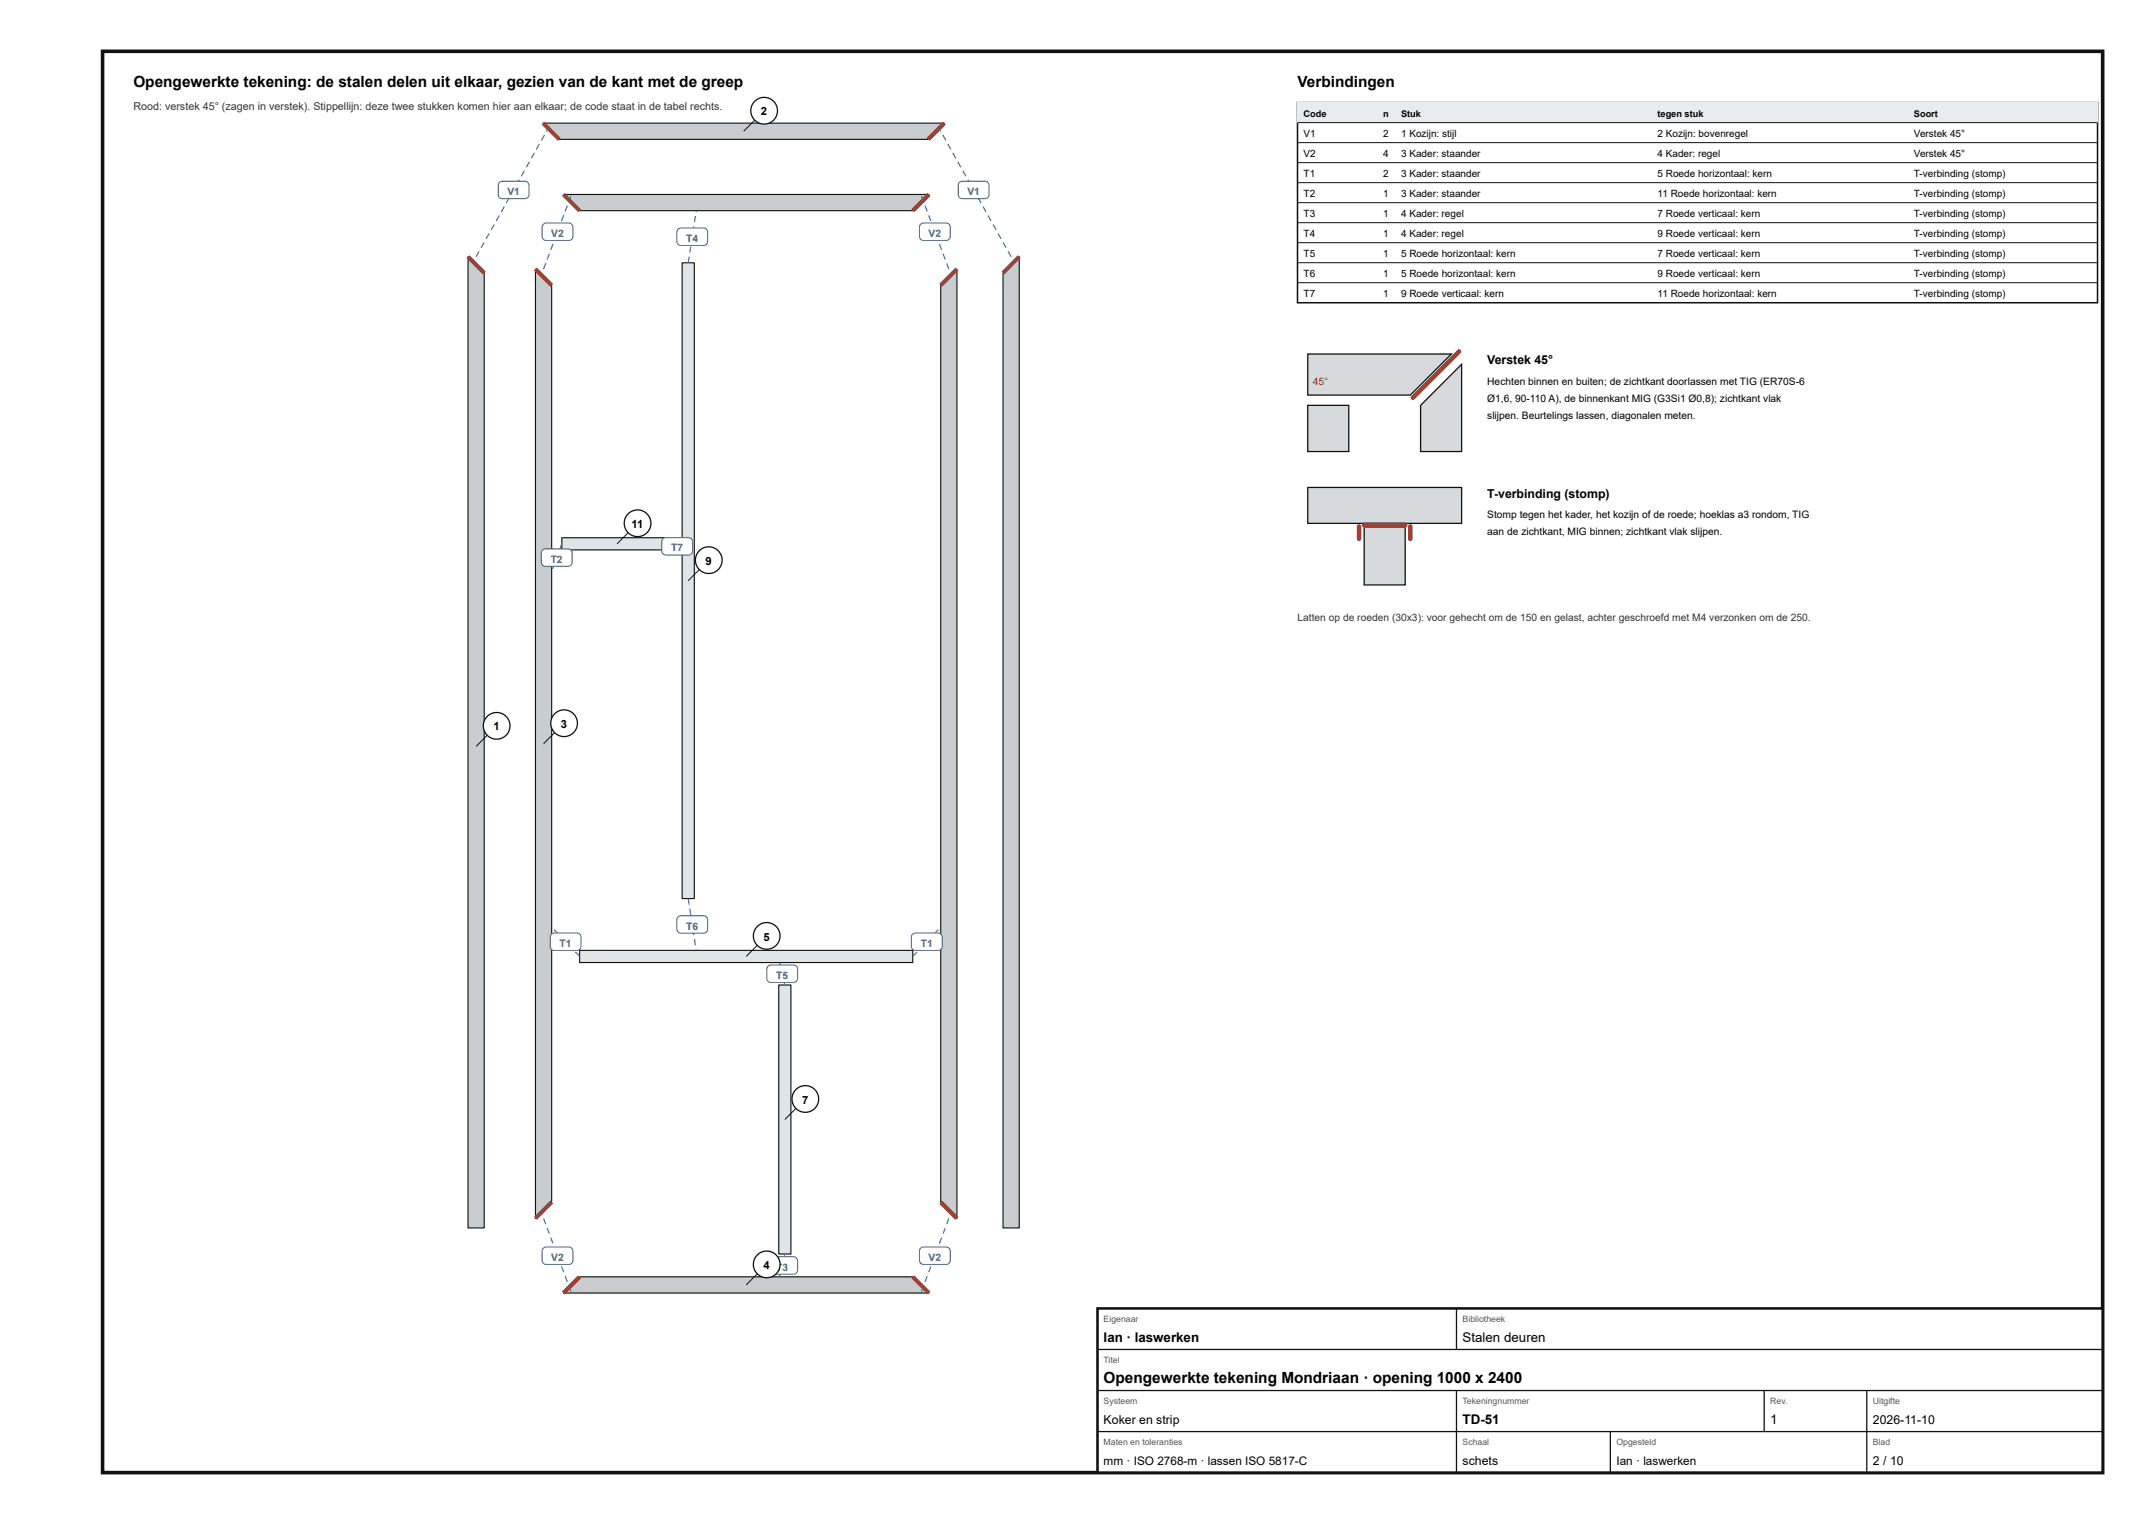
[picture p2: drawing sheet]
<svg xmlns="http://www.w3.org/2000/svg" width="420mm" height="297mm" viewBox="0 0 420 297" stroke-linecap="round" stroke-linejoin="round" font-family="sans-serif">
<path d="M20 10h390v277h-390z" fill="none" stroke="#111" stroke-width=".7" stroke-linecap="butt"/>
<path d="M91.3 50l3.1 3.2v186.1h-3.1z" fill="#c9cdd0"/>
<path d="M91.3 50l3.1 3.2v186.1h-3.1z" fill="none" stroke="#111" stroke-width=".22"/>
<path d="M91.3 50l3.1 3.2" fill="none" stroke="#c0392b" stroke-width=".8" stroke-linecap="butt"/>
<path d="M195.6 53.2l3.1-3.2v189.3h-3.1z" fill="#c9cdd0"/>
<path d="M195.6 53.2l3.1-3.2v189.3h-3.1z" fill="none" stroke="#111" stroke-width=".22"/>
<path d="M198.7 50l-3.1 3.2" fill="none" stroke="#c0392b" stroke-width=".8" stroke-linecap="butt"/>
<path d="M105.9 24h78.2l-3.1 3.2h-72z" fill="#c9cdd0"/>
<path d="M105.9 24h78.2l-3.1 3.2h-72z" fill="none" stroke="#111" stroke-width=".22"/>
<path d="M105.9 24l3.1 3.2M184.1 24l-3.1 3.2" fill="none" stroke="#c0392b" stroke-width=".8" stroke-linecap="butt"/>
<path d="M104.4 52.4l3.2 3.2v178.7l-3.2 3.1z" fill="#c9cdd0"/>
<path d="M104.4 52.4l3.2 3.2v178.7l-3.2 3.1z" fill="none" stroke="#111" stroke-width=".22"/>
<path d="M104.4 52.4l3.2 3.2M107.6 234.3l-3.2 3.1" fill="none" stroke="#c0392b" stroke-width=".8" stroke-linecap="butt"/>
<path d="M183.4 55.6l3.2-3.2v185l-3.2-3.1z" fill="#c9cdd0"/>
<path d="M183.4 55.6l3.2-3.2v185l-3.2-3.1z" fill="none" stroke="#111" stroke-width=".22"/>
<path d="M186.6 52.4l-3.2 3.2M183.4 234.3l3.2 3.1" fill="none" stroke="#c0392b" stroke-width=".8" stroke-linecap="butt"/>
<path d="M113 248.8h65l3.1 3.2h-71.2z" fill="#c9cdd0"/>
<path d="M113 248.8h65l3.1 3.2h-71.2z" fill="none" stroke="#111" stroke-width=".22"/>
<path d="M113 248.8l-3.1 3.2M178 248.8l3.1 3.2" fill="none" stroke="#c0392b" stroke-width=".8" stroke-linecap="butt"/>
<path d="M109.9 37.9h71.2l-3.1 3.2h-65z" fill="#c9cdd0"/>
<path d="M109.9 37.9h71.2l-3.1 3.2h-65z" fill="none" stroke="#111" stroke-width=".22"/>
<path d="M109.9 37.9l3.1 3.2M181.1 37.9l-3.1 3.2" fill="none" stroke="#c0392b" stroke-width=".8" stroke-linecap="butt"/>
<path d="M113 185.2h65v2.4h-65z" fill="#e2e5e7"/>
<path d="M113 185.2h65v2.4h-65z" fill="none" stroke="#111" stroke-width=".22"/>
<path d="M151.8 192h2.4v52.4h-2.4z" fill="#e2e5e7"/>
<path d="M151.8 192h2.4v52.4h-2.4z" fill="none" stroke="#111" stroke-width=".22"/>
<path d="M133 51.2h2.4v123.9h-2.4z" fill="#e2e5e7"/>
<path d="M133 51.2h2.4v123.9h-2.4z" fill="none" stroke="#111" stroke-width=".22"/>
<path d="M109.5 104.8h21.6v2.4h-21.6z" fill="#e2e5e7"/>
<path d="M109.5 104.8h21.6v2.4h-21.6z" fill="none" stroke="#111" stroke-width=".22"/>
<path d="M93.3 48.9l.2 .1-.6 1.1-.2-.1zM94.3 47.2l.2 .1-.6 1-.2-.1zM95.3 45.4l.2 .2-.6 1-.2-.1zM96.3 43.7l.2 .1-.6 1.1-.2-.2zM97.2 42l.2 .1-.5 1-.2-.1zM98.2 40.2l.2 .1-.6 1.1-.2-.1zM99.2 38.5l.2 .1-.6 1-.2-.1zM100.2 36.7l.2 .1-.6 1.1-.2-.1zM101.2 35l.2 .1-.6 1-.2-.1zM102.1 33.2l.2 .1-.6 1.1-.1-.1zM103.1 31.5l.2 .1-.6 1-.2-.1zM104.1 29.7l.2 .2-.6 1-.2-.1zM105.1 28l.2 .1-.6 1.1-.2-.1zM106.1 26.3l.2 .1-.6 1-.2-.1zM107 24.5l.2 .1-.6 1.1-.1-.1z" fill="#1f5fa8"/>
<path d="M97.4 35.6l.5-.3h4.4a.8 .8 0 0 1 .8 .8v1.8a.8 .8 0 0 1-.8 .8h-4.4a.8 .8 0 0 1-.8-.8l.1-1.9z" fill="#fff"/>
<path d="M97.4 35.6l.5-.3h4.4a.8 .8 0 0 1 .8 .8v1.8a.8 .8 0 0 1-.8 .8h-4.4a.8 .8 0 0 1-.8-.8l.1-1.9z" fill="none" stroke="#1f5fa8" stroke-width=".2"/>
<path d="M196.5 49l.2-.1 .6 1.1-.2 .1zM195.5 47.3l.2-.1 .6 1-.2 .1zM194.5 45.6l.2-.2 .6 1.1-.2 .1zM193.5 43.8l.2-.1 .6 1-.2 .2zM192.6 42.1l.1-.1 .6 1-.2 .1zM191.6 40.3l.2-.1 .6 1.1-.2 .1zM190.6 38.6l.2-.1 .6 1-.2 .1zM189.6 36.8l.2-.1 .6 1.1-.2 .1zM188.6 35.1l.2-.1 .6 1-.2 .1zM187.7 33.3l.2-.1 .5 1.1-.2 .1zM186.7 31.6l.2-.1 .6 1-.2 .1zM185.7 29.9l.2-.2 .6 1.1-.2 .1zM184.7 28.1l.2-.1 .6 1.1-.2 .1zM183.7 26.4l.2-.1 .6 1-.2 .1zM182.8 24.6l.2-.1 .5 1.1-.1 .1z" fill="#1f5fa8"/>
<path d="M187.1 35.6l.5-.3h4.4a.8 .8 0 0 1 .8 .8v1.8a.8 .8 0 0 1-.8 .8h-4.4a.8 .8 0 0 1-.8-.8l.1-1.9z" fill="#fff"/>
<path d="M187.1 35.6l.5-.3h4.4a.8 .8 0 0 1 .8 .8v1.8a.8 .8 0 0 1-.8 .8h-4.4a.8 .8 0 0 1-.8-.8l.1-1.9z" fill="none" stroke="#1f5fa8" stroke-width=".2"/>
<path d="M105.9 237.5l.2-.1 .4 1.1-.2 .1zM106.6 239.4l.2-.1 .4 1.1-.2 .1zM107.3 241.2h.2l.4 1.1-.2 .1zM108 243.1l.2-.1 .4 1.2h-.2zM108.7 245l.2-.1 .4 1.1-.2 .1zM109.4 246.9l.2-.1 .4 1.1-.2 .1zM110.1 248.7l.2-.1 .4 1.2h-.2zM110.8 250.6l.2-.1 .4 1.1-.2 .1z" fill="#1f5fa8"/>
<path d="M105.9 243.3l.6-.3h4.4a.8 .8 0 0 1 .8 .8v1.8a.8 .8 0 0 1-.8 .8h-4.4a.8 .8 0 0 1-.8-.8v-1.9z" fill="#fff"/>
<path d="M105.9 243.3l.6-.3h4.4a.8 .8 0 0 1 .8 .8v1.8a.8 .8 0 0 1-.8 .8h-4.4a.8 .8 0 0 1-.8-.8v-1.9z" fill="none" stroke="#1f5fa8" stroke-width=".2"/>
<path d="M106.3 51.3l.2 .1-.4 1.1-.2-.1zM107 49.4l.2 .1-.4 1.1-.2-.1zM107.7 47.5l.2 .1-.4 1.1h-.2zM108.4 45.7h.2l-.4 1.2-.2-.1zM109.1 43.8l.2 .1-.4 1.1-.2-.1zM109.8 41.9l.2 .1-.4 1.1-.2-.1zM110.5 40l.2 .1-.4 1.1h-.2zM111.2 38.2h.2l-.4 1.2-.2-.1z" fill="#1f5fa8"/>
<path d="M105.9 43.7l.6-.2h4.4a.8 .8 0 0 1 .8 .8v1.8a.8 .8 0 0 1-.8 .8h-4.4a.8 .8 0 0 1-.8-.8v-2z" fill="#fff"/>
<path d="M105.9 43.7l.6-.2h4.4a.8 .8 0 0 1 .8 .8v1.8a.8 .8 0 0 1-.8 .8h-4.4a.8 .8 0 0 1-.8-.8v-2z" fill="none" stroke="#1f5fa8" stroke-width=".2"/>
<path d="M184.9 237.4l.2 .1-.4 1.1-.2-.1zM184.2 239.3l.2 .1-.4 1.1-.2-.1zM183.5 241.2h.2l-.4 1.2-.2-.1zM182.8 243l.2 .1-.4 1.1h-.2zM182.1 244.9l.2 .1-.4 1.1-.2-.1zM181.4 246.8l.2 .1-.4 1.1-.2-.1zM180.7 248.6l.2 .1-.4 1.1h-.2zM180 250.5l.2 .1-.4 1.1-.2-.1z" fill="#1f5fa8"/>
<path d="M179.5 243.3l.6-.3h4.4a.8 .8 0 0 1 .8 .8v1.8a.8 .8 0 0 1-.8 .8h-4.4a.8 .8 0 0 1-.8-.8v-1.9z" fill="#fff"/>
<path d="M179.5 243.3l.6-.3h4.4a.8 .8 0 0 1 .8 .8v1.8a.8 .8 0 0 1-.8 .8h-4.4a.8 .8 0 0 1-.8-.8v-1.9z" fill="none" stroke="#1f5fa8" stroke-width=".2"/>
<path d="M184.5 51.4l.2-.1 .4 1.1-.2 .1zM183.8 49.5l.2-.1 .4 1.1-.2 .1zM183.1 47.6l.2-.1 .4 1.2h-.2zM182.4 45.7h.2l.4 1.1-.2 .1zM181.7 43.9l.2-.1 .4 1.1-.2 .1zM181 42l.2-.1 .4 1.1-.2 .1zM180.3 40.1l.2-.1 .4 1.2h-.2zM179.6 38.2h.2l.4 1.1-.2 .1z" fill="#1f5fa8"/>
<path d="M179.5 43.7l.6-.2h4.4a.8 .8 0 0 1 .8 .8v1.8a.8 .8 0 0 1-.8 .8h-4.4a.8 .8 0 0 1-.8-.8v-2z" fill="#fff"/>
<path d="M179.5 43.7l.6-.2h4.4a.8 .8 0 0 1 .8 .8v1.8a.8 .8 0 0 1-.8 .8h-4.4a.8 .8 0 0 1-.8-.8v-2z" fill="none" stroke="#1f5fa8" stroke-width=".2"/>
<path d="M112.1 185.6l.2-.1 .8 .8-.2 .2zM110.7 184.2l.2-.2 .8 .9-.1 .1zM109.3 182.7l.2-.1 .8 .8-.1 .2zM108 181.3l.1-.2 .9 .9-.2 .1z" fill="#1f5fa8"/>
<path d="M107.5 182.1l.6-.3h4.4a.8 .8 0 0 1 .8 .8v1.8a.8 .8 0 0 1-.8 .8h-4.4a.8 .8 0 0 1-.8-.8v-1.9z" fill="#fff"/>
<path d="M107.5 182.1l.6-.3h4.4a.8 .8 0 0 1 .8 .8v1.8a.8 .8 0 0 1-.8 .8h-4.4a.8 .8 0 0 1-.8-.8v-1.9z" fill="none" stroke="#1f5fa8" stroke-width=".2"/>
<path d="M178.7 185.5l.2 .1-.8 .9-.2-.2zM180.1 184l.2 .2-.9 .8-.1-.1zM181.5 182.6l.1 .1-.8 .9-.1-.2zM182.9 181.1l.1 .2-.8 .8-.2-.1z" fill="#1f5fa8"/>
<path d="M177.9 182.1l.6-.3h4.4a.8 .8 0 0 1 .8 .8v1.8a.8 .8 0 0 1-.8 .8h-4.4a.8 .8 0 0 1-.8-.8v-1.9z" fill="#fff"/>
<path d="M177.9 182.1l.6-.3h4.4a.8 .8 0 0 1 .8 .8v1.8a.8 .8 0 0 1-.8 .8h-4.4a.8 .8 0 0 1-.8-.8v-1.9z" fill="none" stroke="#1f5fa8" stroke-width=".2"/>
<path d="M152.9 244.4h.2l-.2 1.2-.2-.1zM152.5 246.3l.2 .1-.3 1.1h-.2zM152 248.3h.2l-.1 .6-.2-.1z" fill="#1f5fa8"/>
<path d="M149.8 245.2l.5-.3h4.4a.8 .8 0 0 1 .8 .8v1.8a.8 .8 0 0 1-.8 .8h-4.4a.8 .8 0 0 1-.8-.8v-1.9z" fill="#fff"/>
<path d="M149.8 245.2l.5-.3h4.4a.8 .8 0 0 1 .8 .8v1.8a.8 .8 0 0 1-.8 .8h-4.4a.8 .8 0 0 1-.8-.8v-1.9z" fill="none" stroke="#1f5fa8" stroke-width=".2"/>
<path d="M152.6 190.8h.3l.2 1.1-.2 .1zM152.2 188.9l.2-.1 .3 1.2h-.2zM151.9 187.6h.2l.1 .5h-.2z" fill="#1f5fa8"/>
<path d="M149.8 188.3l.5-.2h4.4a.8 .8 0 0 1 .8 .8v1.8a.8 .8 0 0 1-.8 .8h-4.4a.8 .8 0 0 1-.8-.8v-2z" fill="#fff"/>
<path d="M149.8 188.3l.5-.2h4.4a.8 .8 0 0 1 .8 .8v1.8a.8 .8 0 0 1-.8 .8h-4.4a.8 .8 0 0 1-.8-.8v-2z" fill="none" stroke="#1f5fa8" stroke-width=".2"/>
<path d="M134.1 175.1h.2l.2 1.2h-.2zM134.4 177.1h.2l.2 1.2h-.2zM134.7 179.1h.2l.2 1.1-.2 .1zM135 181.1l.2-.1 .2 1.2-.2 .1zM135.3 183h.2l.2 1.2h-.2zM135.6 185h.2l.1 .2h-.3z" fill="#1f5fa8"/>
<path d="M132.2 178.7l.6-.2h4.4a.8 .8 0 0 1 .8 .8v1.8a.8 .8 0 0 1-.8 .8h-4.4a.8 .8 0 0 1-.8-.8v-2z" fill="#fff"/>
<path d="M132.2 178.7l.6-.2h4.4a.8 .8 0 0 1 .8 .8v1.8a.8 .8 0 0 1-.8 .8h-4.4a.8 .8 0 0 1-.8-.8v-2z" fill="none" stroke="#1f5fa8" stroke-width=".2"/>
<path d="M134.3 50l.2 .1-.2 1.1h-.2zM134.6 48l.2 .1-.2 1.2-.2-.1zM134.9 46.1h.2l-.2 1.2-.2-.1zM135.2 44.1h.2l-.2 1.2h-.2zM135.5 42.1h.2l-.2 1.2h-.2zM135.6 41l.3 .1-.1 .3-.2-.1z" fill="#1f5fa8"/>
<path d="M132.2 44.7l.6-.3h4.4a.8 .8 0 0 1 .8 .8v1.8a.8 .8 0 0 1-.8 .8h-4.4a.8 .8 0 0 1-.8-.8v-1.9z" fill="#fff"/>
<path d="M132.2 44.7l.6-.3h4.4a.8 .8 0 0 1 .8 .8v1.8a.8 .8 0 0 1-.8 .8h-4.4a.8 .8 0 0 1-.8-.8v-1.9z" fill="none" stroke="#1f5fa8" stroke-width=".2"/>
<path d="M109.4 105.9l.3 .1-.5 1.1h-.2zM108.8 107.8l.2 .1-.5 1.1-.2-.1zM108.1 109.7l.2 .1-.4 1.1-.2-.1z" fill="#1f5fa8"/>
<path d="M105.8 107.2l.6-.2h4.4a.8 .8 0 0 1 .8 .8v1.8a.8 .8 0 0 1-.8 .8h-4.4a.8 .8 0 0 1-.8-.8v-2z" fill="#fff"/>
<path d="M105.8 107.2l.6-.2h4.4a.8 .8 0 0 1 .8 .8v1.8a.8 .8 0 0 1-.8 .8h-4.4a.8 .8 0 0 1-.8-.8v-2z" fill="none" stroke="#1f5fa8" stroke-width=".2"/>
<path d="M131.1 105.9l1.1 .5-.1 .2-1.1-.5zM132.9 106.8l.2 .1-.1 .2-.2-.1z" fill="#1f5fa8"/>
<path d="M129.3 105l.5-.2h4.4a.8 .8 0 0 1 .8 .8v1.8a.8 .8 0 0 1-.8 .8h-4.4a.8 .8 0 0 1-.8-.8l.1-2z" fill="#fff"/>
<path d="M129.3 105l.5-.2h4.4a.8 .8 0 0 1 .8 .8v1.8a.8 .8 0 0 1-.8 .8h-4.4a.8 .8 0 0 1-.8-.8l.1-2z" fill="none" stroke="#1f5fa8" stroke-width=".2"/>
<path d="M95 143.3l-2.2 2.2" fill="none" stroke="#111" stroke-width=".19"/>
<circle cx="96.8" cy="141.5" r="2.6" fill="#fff"/>
<circle cx="96.8" cy="141.5" r="2.6" fill="none" stroke="#111" stroke-width=".25"/>
<path d="M147.2 23.4l-2.2 2.2" fill="none" stroke="#111" stroke-width=".19"/>
<circle cx="149" cy="21.6" r="2.6" fill="#fff"/>
<circle cx="149" cy="21.6" r="2.6" fill="none" stroke="#111" stroke-width=".25"/>
<path d="M108.2 142.7l-2.2 2.2" fill="none" stroke="#111" stroke-width=".19"/>
<circle cx="110" cy="140.9" r="2.6" fill="#fff"/>
<circle cx="110" cy="140.9" r="2.6" fill="none" stroke="#111" stroke-width=".25"/>
<path d="M147.7 248.2l-2.2 2.2" fill="none" stroke="#111" stroke-width=".19"/>
<circle cx="149.5" cy="246.4" r="2.6" fill="#fff"/>
<circle cx="149.5" cy="246.4" r="2.6" fill="none" stroke="#111" stroke-width=".25"/>
<path d="M147.7 184.2l-2.2 2.2" fill="none" stroke="#111" stroke-width=".19"/>
<circle cx="149.5" cy="182.4" r="2.6" fill="#fff"/>
<circle cx="149.5" cy="182.4" r="2.6" fill="none" stroke="#111" stroke-width=".25"/>
<path d="M155.2 216l-2.2 2.2" fill="none" stroke="#111" stroke-width=".19"/>
<circle cx="157" cy="214.2" r="2.6" fill="#fff"/>
<circle cx="157" cy="214.2" r="2.6" fill="none" stroke="#111" stroke-width=".25"/>
<path d="M136.4 111l-2.2 2.2" fill="none" stroke="#111" stroke-width=".19"/>
<circle cx="138.2" cy="109.2" r="2.6" fill="#fff"/>
<circle cx="138.2" cy="109.2" r="2.6" fill="none" stroke="#111" stroke-width=".25"/>
<path d="M122.5 103.8l-2.2 2.2" fill="none" stroke="#111" stroke-width=".19"/>
<circle cx="124.3" cy="102" r="2.6" fill="#fff"/>
<circle cx="124.3" cy="102" r="2.6" fill="none" stroke="#111" stroke-width=".25"/>
<path d="M253 20h156v39h-156z" fill="none" stroke="#111" stroke-width=".3"/>
<path d="M253 20h156v3.9h-156z" fill="#e9ecee"/>
<path d="M253 23.9h156M253 27.8h156M253 31.7h156M253 35.6h156M253 39.5h156M253 43.4h156M253 47.3h156M253 51.2h156M253 55.1h156" fill="none" stroke="#111" stroke-width=".19"/>
<path d="M255 69h28l-8 8h-20z" fill="#d7dadc"/>
<path d="M255 69h28l-8 8h-20z" fill="none" stroke="#111" stroke-width=".25"/>
<path d="M255 79h8v9h-8z" fill="#d7dadc"/>
<path d="M255 79h8v9h-8z" fill="none" stroke="#111" stroke-width=".25"/>
<path d="M285 71v17h-8v-9z" fill="#d7dadc"/>
<path d="M285 71v17h-8v-9z" fill="none" stroke="#111" stroke-width=".25"/>
<path d="M284.5 68.5l-9 9" fill="none" stroke="#c0392b" stroke-width=".9"/>
<path d="M255 95h30v7h-30z" fill="#d7dadc"/>
<path d="M255 95h30v7h-30z" fill="none" stroke="#111" stroke-width=".25"/>
<path d="M266 102h8v12h-8z" fill="#d7dadc"/>
<path d="M266 102h8v12h-8z" fill="none" stroke="#111" stroke-width=".25"/>
<path d="M265 102.6v2.4M266 102.4h8M275 102.6v2.4" fill="none" stroke="#c0392b" stroke-width=".9"/>
<path d="M214 255h196v32h-196z" fill="#fff"/>
<path d="M214 255h196v32h-196z" fill="none" stroke="#111" stroke-width=".5"/>
<path d="M284 255v8M214 263h196M214 271h196M214 279h196M284 271v16M314 279v8M344 271v8M364 271v16" fill="none" stroke="#111" stroke-width=".25"/>
<g font-size="3">
<text x="26" y="17">Opengewerkte tekening: de stalen delen uit elkaar, gezien van de kant met de greep</text>
<text x="253" y="17">Verbindingen</text>
<text x="215.2" y="269.6">Opengewerkte tekening Mondriaan · opening 1000 x 2400</text>
</g>
<g font-size="2.6">
<text x="215.2" y="261.6">Ian · laswerken</text>
<text x="285.2" y="261.6">Stalen deuren</text>
<text x="285.2" y="277.6">TD-51</text>
<text x="345.2" y="277.6">1</text>
</g>
<g font-size="2.4">
<text x="290" y="71">Verstek 45°</text>
<text x="290" y="97">T-verbinding (stomp)</text>
<text x="215.2" y="277.6">Koker en strip</text>
<text x="365.2" y="277.6">2026-11-10</text>
<text x="285.2" y="285.6">schets</text>
<text x="365.2" y="285.6">2 / 10</text>
</g>
<g font-size="2.3">
<text x="215.2" y="285.6">mm · ISO 2768-m · lassen ISO 5817-C</text>
<text x="315.2" y="285.6">Ian · laswerken</text>
</g>
<g font-size="2.2">
<text x="148.4" y="22.5">2</text>
<text x="123.2" y="102.9">11</text>
<text x="137.6" y="110.1">9</text>
<text x="96.2" y="142.4">1</text>
<text x="109.4" y="141.8">3</text>
<text x="148.9" y="183.3">5</text>
<text x="156.4" y="215.1">7</text>
<text x="148.9" y="247.3">4 T3</text>
</g>
<text font-size="2.1" fill="#333" x="26" y="21.5">Rood: verstek 45° (zagen in verstek). Stippellijn: deze twee stukken komen hier aan elkaar; de code staat in de tabel rechts.</text>
<g font-size="2" fill="#1f5fa8">
<text x="98.9" y="38">V1</text>
<text x="188.6" y="38">V1</text>
<text x="107.5" y="46.2">V2</text>
<text x="133.8" y="47.1">T4</text>
<text x="181.1" y="46.2">V2</text>
<text x="130.9" y="107.5">T7</text>
<text x="107.4" y="109.7">T2</text>
<text x="109.1" y="184.5">T1</text>
<text x="133.8" y="181.2">T6</text>
<text x="179.5" y="184.5">T1</text>
<text x="151.3" y="190.8">T5</text>
<text x="107.5" y="245.7">V2</text>
<text x="181.1" y="245.7">V2</text>
</g>
<text font-size="2" fill="#c0392b" x="256" y="75">45°</text>
<g font-size="2">
<text x="290" y="75">Hechten binnen en buiten; de zichtkant doorlassen met TIG (ER70S-6</text>
<text x="290" y="78.3">Ø1,6, 90-110 A), de binnenkant MIG (G3Si1 Ø0,8); zichtkant vlak</text>
<text x="290" y="81.6">slijpen. Beurtelings lassen, diagonalen meten.</text>
<text x="290" y="101">Stomp tegen het kader, het kozijn of de roede; hoeklas a3 rondom, TIG</text>
<text x="290" y="104.3">aan de zichtkant, MIG binnen; zichtkant vlak slijpen.</text>
</g>
<text font-size="2" fill="#333" x="253" y="121">Latten op de roeden (30x3): voor gehecht om de 150 en gelast, achter geschroefd met M4 verzonken om de 250.</text>
<g font-size="1.9">
<text x="254.2" y="26.6">V1</text>
<text x="269.7" y="26.6">2</text>
<text x="273.2" y="26.6">1 Kozijn: stijl</text>
<text x="323.2" y="26.6">2 Kozijn: bovenregel</text>
<text x="373.2" y="26.6">Verstek 45°</text>
<text x="254.2" y="30.5">V2</text>
<text x="254.2" y="34.4">T1</text>
<text x="269.7" y="30.5">4</text>
<text x="269.7" y="34.4">2</text>
<text x="273.2" y="30.5">3 Kader: staander</text>
<text x="273.2" y="34.4">3 Kader: staander</text>
<text x="323.2" y="30.5">4 Kader: regel</text>
<text x="323.2" y="34.4">5 Roede horizontaal: kern</text>
<text x="373.2" y="30.5">Verstek 45°</text>
<text x="373.2" y="34.4">T-verbinding (stomp)</text>
<text x="254.2" y="38.3">T2</text>
<text x="269.7" y="38.3">1</text>
<text x="273.2" y="38.3">3 Kader: staander</text>
<text x="323.2" y="38.3">11 Roede horizontaal: kern</text>
<text x="373.2" y="38.3">T-verbinding (stomp)</text>
<text x="254.2" y="42.2">T3</text>
<text x="254.2" y="46.1">T4</text>
<text x="269.7" y="42.2">1</text>
<text x="269.7" y="46.1">1</text>
<text x="273.2" y="42.2">4 Kader: regel</text>
<text x="273.2" y="46.1">4 Kader: regel</text>
<text x="323.2" y="42.2">7 Roede verticaal: kern</text>
<text x="323.2" y="46.1">9 Roede verticaal: kern</text>
<text x="373.2" y="42.2">T-verbinding (stomp)</text>
<text x="373.2" y="46.1">T-verbinding (stomp)</text>
<text x="254.2" y="50">T5</text>
<text x="254.2" y="53.9">T6</text>
<text x="269.7" y="50">1</text>
<text x="269.7" y="53.9">1</text>
<text x="273.2" y="50">5 Roede horizontaal: kern</text>
<text x="273.2" y="53.9">5 Roede horizontaal: kern</text>
<text x="323.2" y="50">7 Roede verticaal: kern</text>
<text x="323.2" y="53.9">9 Roede verticaal: kern</text>
<text x="373.2" y="50">T-verbinding (stomp)</text>
<text x="373.2" y="53.9">T-verbinding (stomp)</text>
<text x="254.2" y="57.8">T7</text>
<text x="269.7" y="57.8">1</text>
<text x="273.2" y="57.8">9 Roede verticaal: kern</text>
<text x="323.2" y="57.8">11 Roede horizontaal: kern</text>
<text x="373.2" y="57.8">T-verbinding (stomp)</text>
</g>
<g font-size="1.8">
<text x="254.2" y="22.7">Code</text>
<text x="269.7" y="22.7">n</text>
<text x="273.2" y="22.7">Stuk</text>
<text x="323.2" y="22.7">tegen stuk</text>
<text x="373.2" y="22.7">Soort</text>
</g>
<g font-size="1.7" fill="#555">
<text x="215.2" y="257.6">Eigenaar</text>
<text x="285.2" y="257.6">Bibliotheek</text>
<text x="215.2" y="265.6">Titel</text>
<text x="215.2" y="273.6">Systeem</text>
<text x="285.2" y="273.6">Tekeningnummer</text>
<text x="345.2" y="273.6">Rev.</text>
<text x="365.2" y="273.6">Uitgifte</text>
<text x="215.2" y="281.6">Maten en toleranties</text>
<text x="285.2" y="281.6">Schaal</text>
<text x="315.2" y="281.6">Opgesteld</text>
<text x="365.2" y="281.6">Blad</text>
</g>
</svg>
